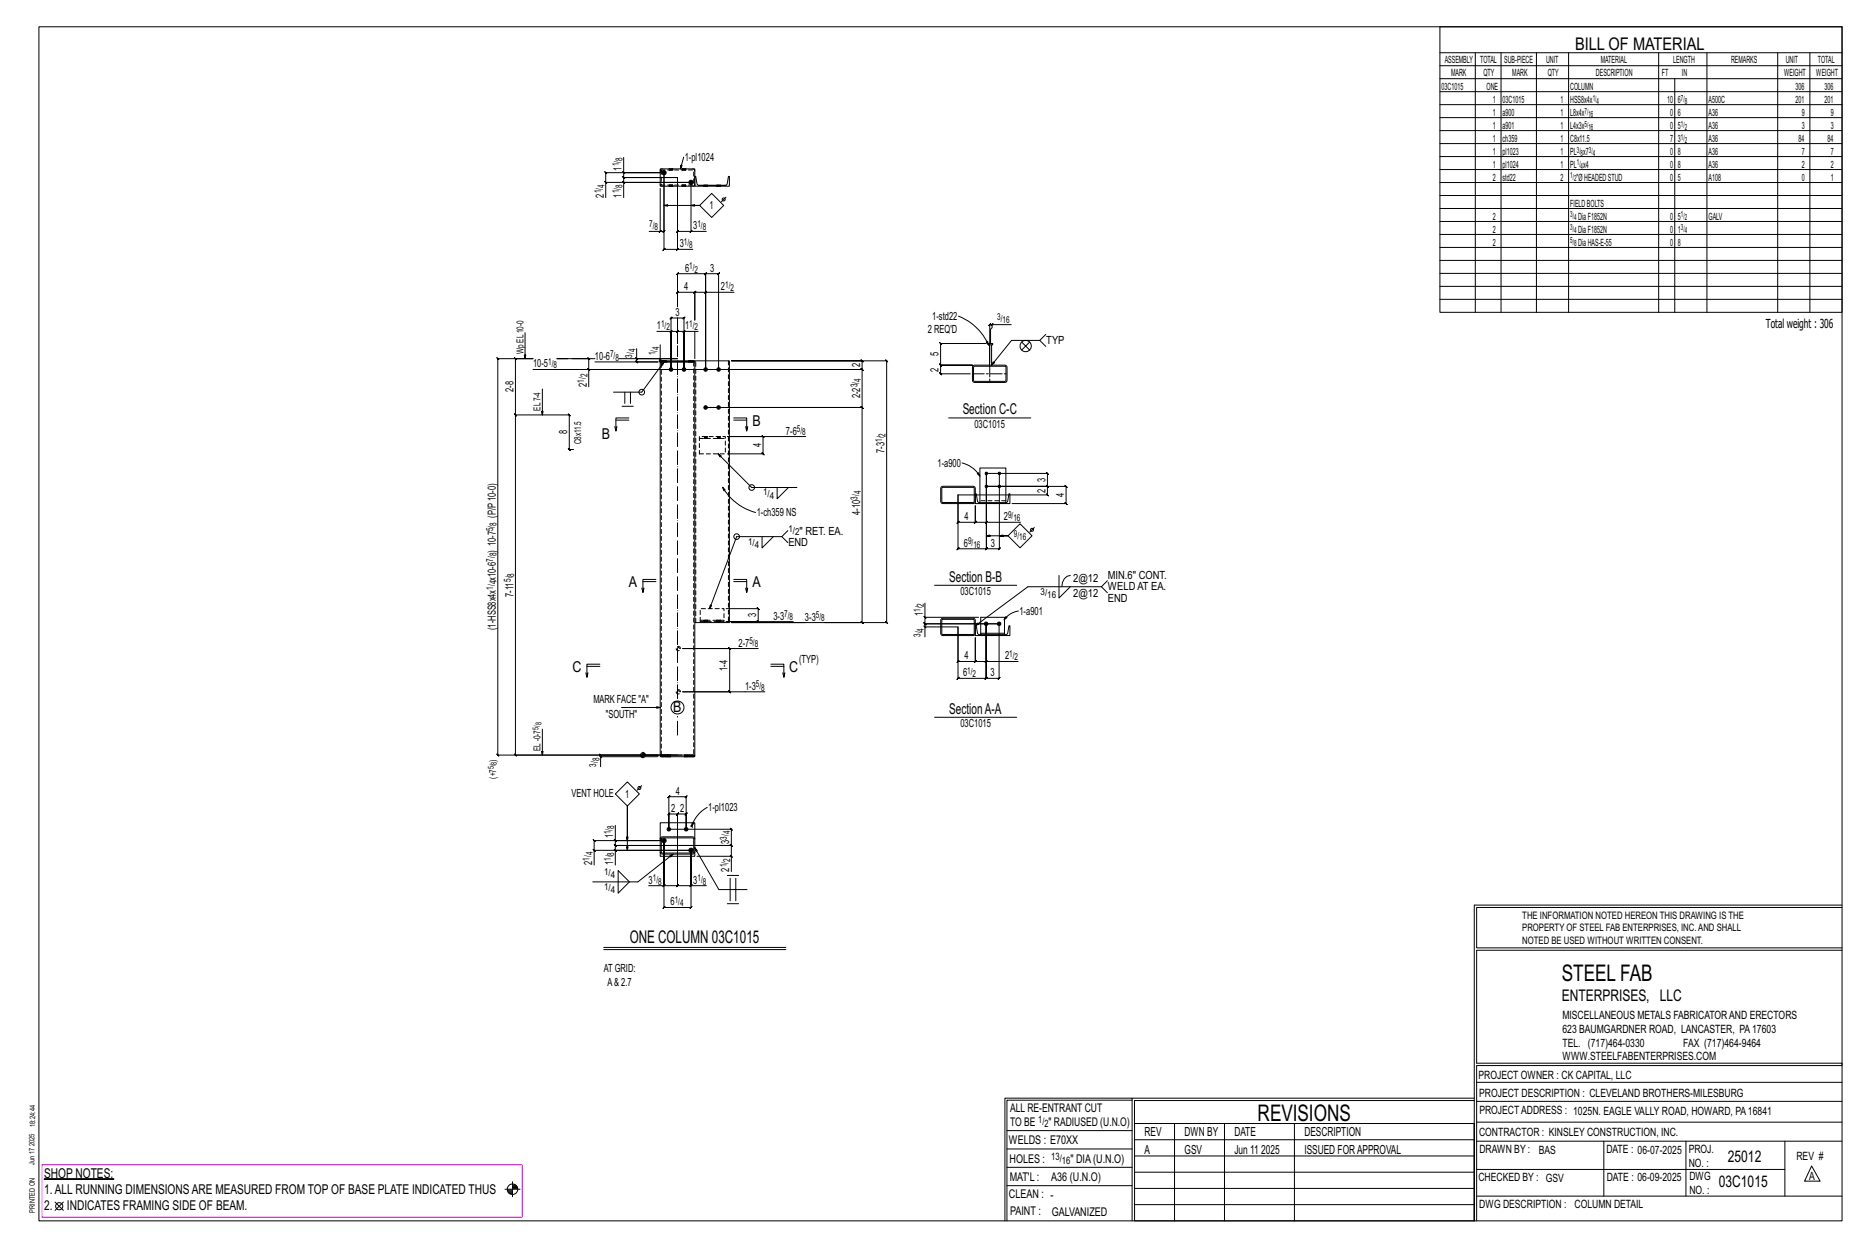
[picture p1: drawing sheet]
<svg xmlns="http://www.w3.org/2000/svg" width="914mm" height="610mm" viewBox="0 0 914 610" stroke-linecap="round" stroke-linejoin="round" font-family="sans-serif">
<g fill="#000" stroke="#000" stroke-width=".49">
<path d="M22 577h34z"/>
<circle cx="325" cy="84" r="1.1"/>
<circle cx="338" cy="89" r="1.1"/>
<circle cx="328" cy="181" r=".9"/>
<circle cx="335" cy="181" r=".9"/>
<circle cx="345" cy="199" r=".9"/>
<circle cx="345" cy="181" r=".9"/>
<circle cx="352" cy="181" r=".9"/>
<circle cx="352" cy="199" r=".9"/>
<circle cx="483" cy="238" r=".6"/>
<circle cx="483" cy="232" r=".6"/>
<circle cx="489" cy="238" r=".6"/>
<circle cx="489" cy="232" r=".6"/>
<circle cx="483" cy="305" r=".9"/>
<circle cx="489" cy="305" r=".9"/>
<circle cx="325" cy="411" r="1.1"/>
<circle cx="327" cy="406" r=".9"/>
<circle cx="336" cy="406" r=".9"/>
<circle cx="338" cy="416" r="1.1"/>
</g>
<g fill="none" stroke="#000" stroke-width=".49">
<path d="M19 13h883v584h-883zM705 13h197v140h-197zM705 26h197M705 32h197M705 39h197M722 26v127M735 26v127M752 26v127M768 26v127M812 26v127M820 39v114M836 26v127"/>
<path d="M870 26v127M886 26v127M705 45h197M705 51h197M705 58h197M305 77v7h20h-28h-1l1 1v-1v5M335 77l-2 6M705 64h197M705 70h197M705 77h197M296 89l1 1zM297 97v-8h41h-33v8"/>
<path d="M305 89l1 1zM305 84l1 1zM305 89v-2h1l-1-1v1h27v26l-1 1 1-1h6M305 84v3v-1l1 1h-1h27v35h7M323 83h17v8h-17zM323 92v21h-5M328 83h.1M328 91h.1M329 83h.1M329 91h.1M334 83h.1M334 91h.1"/>
<path d="M336 83h.1M336 91h.1M338 89v24h8M340 86h1v4l1 1h13l2-5v5h-17zM345 91h.1M346 91h.1M348 95l6 6-6 5-6-5zM351 91h.1M353 91h.1M355 96l-2 3M705 83h197M705 89h197"/>
<path d="M705 96h197M323 114l1-1zM323 113h2v1l1-1h-1v-29v38l1-1-1 1h7M325 101h17h-4M339 113l-1 1zM705 102h197M705 108h197M705 115h197M332 122v-1l-1 1zM705 121h197M705 127h197M705 134h197"/>
<path d="M345 143l1-1zM345 143h-5l1-1-1 1v14v-14l1-1-1 1h-8v-1l-1 1h1v7v-16h-1l1-1v1h13l1-1-1 1v47v-47l1-1-1 1h7h-1l1-1v1v47M359 143h-14v38M469 155a27 27 0 0 1 15 14M485 159l1-1zM486 159h-2l1-1-1 1v19M495 159h-9v1l-1 1v7M705 140h197M705 146h197M257 163v12M278 175h-5h18M280 175h8l1 1-1-1v6"/>
<path d="M311 175l1 1zM312 171v4h20h-29M312 175v2h-1l1 1v-1h10h-31M322 162h6v19v-25l1-1-1 1h7h-1l1-1v1v25v-19h7M323 175l1 1zM323 176v1l1 1-1-1v192M323 169v8M323 177h17h-17zM324 177h.1M324 177h15M325 177l-11 15h-14M326 177h.1"/>
<path d="M328 162h4l-1 1 1-1v6v-12v12v-6l-1 1 1-1h3M329 162l-1 1zM335 162l-1 1zM337 177h.1M339 177h.1M340 177h17v128h-17zM340 162v13zM476 179h16l1 1v6l-1 1h-15l-1-1zM477 179h15v7l-15 1zM483 167l1 2zM483 168h-23l1 1-1-1v11v-1l1 1h-1h16h-16v-1l1 1h-1v4v-1l1 1h-1h15M484 168h2v1h-2z"/>
<path d="M484 169v10M500 167l2 2 2-2M500 171l2-2 2 2M509 167l3 2M512 164l-3 3h-14l-10 12 1-2 1 1-2 1v-10M261 181h74h-47v8M265 190v13M288 180l1 1zM304 199h6M306 192v5M309 192v5M328 181h94h1l-1-1v1v-4h1l-1-1v1h-64h76v-1l1 1h-1v128v-1l1 1h-1h-30h18h1l-1-1v1v-106l1 1-1-1h-77h77l1 1-1-1v-18h1l-1-1v1z"/>
<path d="M252 202l1 1zM252 203v-28l1 1-1-1h9h-17h-1l1 1v-1v194h-1l1 1v-1h88M281 220h-2l-1-1 1 1v-17l-1-1 1 1h-27v-1l1 1h-1v166l1 1-1-1h82M301 209v2M301 206h7M308 204h-7v7l1-2M345 214h.1M345 215h.1M346 214h.1M346 215h.1M351 214h.1M351 215h.1"/>
<path d="M352 214h.1M352 215h.1M359 204h7v7v-2M359 206h7M365 209l1 2M394 214h-38h18l-1-1 1 1v8h-1l1 1v-1h-18M464 204h41M352 222l16 17h22M354 238l1 2h-1zM354 238a27 27 0 0 0 16 13M380 239v5l6-5M461 238h16v1v7h-1h-15l-1-1z"/>
<path d="M461 239l16-1v8h-16zM471 226a14 14 0 0 1 9 7M478 232l1-1 1 2zM483 232h30l-1-1 1 1v6l-1-1 1 1h-30h30l-1-1 1 1v4h-1l1 1v-1h-44M489 232v36h1l-1 1v-1h-6l-1 1 1-1v-36v36l-1 1 1-1h-14l-1 1 1-1v-26M386 260l-3 3h-22l-14 35M469 242v14h-1l1-1v1h8l1-1-1 1v-9v9l1-1-1 1h6M477 242h1l1 3v1h14l1-4v4h-17zM480 246v-17h12v17M483 256v-1l-1 1zM495 246h27v1l-1-1h1v-8l-1-1 1 1h-39v18h17M506 258l-2 2"/>
<path d="M373 263v5l6-5M383 263l3 2M483 262h10h-4M493 262l6-6 6 6-6 6zM314 288l1 2M315 285h6M321 283h-6v7v-2M355 298h16v-1l1 1h-1v6l1 1-1-1h-16h33M359 283h7v7v-2M359 285h7M365 288l1 2M453 295v7h26"/>
<path d="M457 286h41M499 299a11 11 0 0 0-7 4M518 282v11l6-6M524 282a5 5 0 0 0-4 5M539 287l3 3M542 284l-3 3h-36l-26 19M340 305v64M345 303h.1M345 304h.1M346 303h.1M346 304h.1M351 303h.1"/>
<path d="M351 304h.1M353 303h.1M353 304h.1M358 305h36zM358 305h46M371 317h-37h23l1 1-1-1v21l1 1-1-1h-23h40M452 306l1 1zM452 302l1 1zM453 312v-5h16v17h-1l1-1v1h8l1-1-1 1v-12v12l1-1-1 1h6M453 302v3h-1l1 1v-1h36M461 303h16v1v6l-1 1h-15l-1-1zM461 303h16v7h-16z"/>
<path d="M477 306h1l1 4h14l1-4v5h-17zM480 310h12M480 310v-8h12v8M483 305v19h15M489 305v27l1-1-1 1h-6v-1l-1 1h1v-27v27v-1l-1 1h1h-14v-1l-1 1h1v-25M489 305h-36h-1l1 1v-1v2M492 302h1l-1 1zM287 329v2M287 326h7M294 325h-7v6l1-2M377 325h7v6v-2M377 326h7"/>
<path d="M383 329l1 2M483 324v-1l-1 1zM265 357v12M304 346h19M457 351h41M293 370l1 1zM313 369h9h-28h-1l1 1v-1v1M314 370h1M315 368v3M315 369h1M315 368h.1M322 370h-28v5"/>
<path d="M323 369h17v1h-17zM324 369h.1M324 370h.1M326 369h.1M326 370h.1M327 369h.1M327 370h.1M328 369h.1M328 370h.1M335 369h.1M335 370h.1M337 369h.1"/>
<path d="M337 370h.1M339 369h.1M339 370h.1M301 388l6-5 6 5-6 6zM314 384l-2 3M327 390l1-1-1 1h9h-1l1-1v1v16v-8l-1 1 1-1h-4l-1 1 1-1v16v-16l-1 1 1-1h-5h1l-1 1v-1v8zM346 395a16 16 0 0 0-7 9M290 416l1 1zM301 411l1 1zM301 416l1 1zM301 404v7h24h-34h-1l1 1v-1v5M301 411v3v-1l1 1h-1h31"/>
<path d="M307 411v-17v22M323 410v-7h17v15h-16l-1-1v-7l1-1h15l1 1M323 417v2h17v-2M324 410h15l1 7h-16zM327 406h31l-1-1 1 1v8l-1-1 1 1h-26M329 418l-17 13h-22M332 414h26l-1-1 1 1v5M332 414v19l-1 1 1-1h6M332 414v19l-1 1 1-1h-7M332 414h-31v-1l1 1h-1v2M338 404h1M339 404v1"/>
<path d="M339 403v1zM340 415l12 20h14M341 419h17v7M357 418l1 1zM291 423v-7h47h-37v7M303 426l5 5-5 6zM318 433h7v-22v33l1-1-1 1h13l1-1-1 1v-28v17h8M325 434l1-1zM338 433h1l-1 1zM356 428h6M357 430v11M360 430v11"/>
<path d="M356 442h6M722 443v154M722 443h180M902 444h-179v20h179M296 464h89M296 465h89M902 465h-179v55h179v1h-179v76M554 538h-61v59M554 537h168M722 538h-167v13M723 539h179M723 530h179"/>
<path d="M493 553h61M555 550h167v47h-167zM555 558h167M575 550v47M599 550v47M634 550v47M723 549h179M723 558h179M785 558v27M825 558v27M874 558v27M251 578v8"/>
<path d="M251 580h1M493 571h61M493 562h61M555 573h167M555 566h167M723 572h151M887 570l4 8h-8zM27 588l4 4M31 588l-4 4M247 582h8M248 582h3M248 583h3"/>
<path d="M249 583h2M249 584h2M251 581h2M251 580h2M492 597v-60h62v60M493 580h61M555 589h167M555 581h167M723 585h179"/>
<circle cx="354" cy="98" r=".7"/>
<circle cx="502" cy="169" r="2.8"/>
<circle cx="314" cy="192" r="1.4"/>
<circle cx="368" cy="239" r="1.4"/>
<circle cx="505" cy="259" r=".7"/>
<circle cx="361" cy="263" r="1.4"/>
<circle cx="332" cy="346" r="3"/>
<circle cx="315" cy="369" r="1.2"/>
<circle cx="313" cy="386" r=".7"/>
<circle cx="29" cy="590" r="1.8"/>
<circle cx="251" cy="582" r="2.6"/>
</g>
<path d="M21 570h235v26h-235z" fill="none" stroke="#f0f" stroke-width=".5"/>
<g fill="none" stroke="#000" stroke-width=".49" stroke-dasharray="2 1.4">
<path d="M323 90l1 1M324 84h-1M324 83h15l1 7-16 1zM324 83h-1l1 1M328 91h.1M328 83h.1M328 91h1M328 83h1zM329 91h.1M329 83h.1M334 91h.1M334 83h.1"/>
<path d="M334 91h1zM335 91h.1M335 83h.1M335 83h-1M335 91h1M336 83h.1M336 91h.1M339 91l1-1M340 84l-1-1M345 91h.1M345 91h1M346 91h.1"/>
<path d="M351 91h.1M351 91h1zM352 91h.1M352 91h1M353 91h.1M324 177h.1M325 177h.1M325 177h1M326 177h.1M337 177h.1M338 177h.1M338 177h1"/>
<path d="M339 177h.1M340 177v192M357 177v128M342 214h13v8h-13zM342 215h13M345 214v1M345 214h.1M346 214v1zM346 214l-1 1M346 215h-1M346 214v1M346 214h.1"/>
<path d="M346 215h.1M346 215v-1M351 214v1M351 214h.1M352 214l-1 1M352 214v1zM352 215h.1M352 214v1M352 214h.1M352 215v-1M492 245h-12M343 298h11v6h-11z"/>
<path d="M341 305v-128M345 303h.1M345 303v1M345 304h.1M345 304v-1M345 303v1zM345 304l1-1M345 303h1M346 304v-1M346 304h.1M351 303h.1M351 303v1"/>
<path d="M351 304h.1M351 304v-1M351 303l1 1zM352 304v-1M352 303h.1M352 304l1-1M353 304v-1M353 304h.1M354 303h-11M324 369v-192M324 369v1M324 369h.1"/>
<path d="M325 369l-1 1M325 369v1zM325 370h.1M325 369v1M326 369v1M326 369h.1M326 370h.1M326 370v-1M327 369v1M327 369h.1M327 369l1 1zM327 370h.1"/>
<path d="M328 369v1M328 369h.1M328 370h.1M328 370v-1M335 369v1M335 369h.1M336 369l-1 1M336 369v1zM336 370h.1M336 369v1M337 369h.1M337 370h.1"/>
<path d="M337 370v-1M337 369v1M338 369l-1 1M338 369l1 1zM338 369v1M338 370h.1M339 369v1M339 369h.1M339 370h.1M339 370v-1M323 410h1z"/>
<circle cx="332" cy="317" r=".5"/>
<circle cx="332" cy="317" r="1.1"/>
<circle cx="332" cy="338" r=".5"/>
<circle cx="332" cy="338" r="1.1"/>
</g>
<path d="M332 360v-10M332 342v-173" fill="none" stroke="#000" stroke-width=".49" stroke-dasharray="6.8 1 0 1"/>
<path d="M484 179v8M476 183h17" fill="none" stroke="#000" stroke-width=".49" stroke-dasharray="5.8 1 1 1"/>
<g font-size="11.2">
<text x="764" y="480">STEEL FAB</text>
<text x="616" y="548">REVISIONS</text>
</g>
<g font-size="8.6">
<text x="771" y="24">BILL OF MATERIAL</text>
<text x="308" y="462">ONE COLUMN 03C1015</text>
</g>
<g font-size="7.9">
<text x="765" y="490">ENTERPRISES, LLC</text>
<text x="846" y="569">25012</text>
<text x="841" y="581">03C1015</text>
</g>
<g font-size="7.3">
<text x="471" y="203">Section C-C</text>
<text x="368" y="208">B</text>
<text x="295" y="215">B</text>
<text x="308" y="287">A</text>
<text x="368" y="287">A</text>
<text x="465" y="285">Section B-B</text>
<text x="280" y="329">C</text>
<text x="386" y="329">C</text>
<text x="330" y="349">B</text>
<text x="465" y="349">SectionA-A</text>
</g>
<g font-size="6.6">
<text x="22" y="576">SHOP NOTES:</text>
<text x="22" y="584">1.ALL RUNNING DIMENSIONSARE MEASURED FROM TOP OF BASE PLATE INDICATED THUS</text>
<text x="22" y="592">2.</text>
<text x="33" y="592">INDICATES FRAMING SIDE OF BEAM.</text>
</g>
<g font-size="6.1">
<text x="864" y="161">Total weight : 306</text>
<text x="560" y="556">REV</text>
<text x="580" y="556">DWN BY</text>
<text x="604" y="556">DATE</text>
<text x="639" y="556">DESCRIPTION</text>
<text x="560" y="564">A</text>
<text x="580" y="564">GSV</text>
<text x="604" y="564">Jun 11</text>
<text x="617" y="564">2025</text>
<text x="639" y="564">ISSUED FORAPPROVAL</text>
</g>
<g font-size="5.9">
<text x="494" y="560">WELDS : E70XX</text>
<text x="494" y="569">HOLES :</text>
<text x="524" y="569">&quot; DIA(U.N.O)</text>
<text x="494" y="578">MAT'L :</text>
<text x="515" y="578">A36 (U.N.O)</text>
<text x="494" y="586">CLEAN : -</text>
<text x="495" y="595">PAINT :</text>
<text x="515" y="595">GALVANIZED</text>
</g>
<g font-size="5.8">
<text x="494" y="544">ALL RE-ENTRANT CUT</text>
<text x="494" y="551">TO BE</text>
<text x="513" y="551">&quot; RADIUSED (U.N.O)</text>
</g>
<g font-size="5.6">
<text x="765" y="499">MISCELLANEOUS METALS FABRICATORAND ERECTORS</text>
<text x="765" y="505">623 BAUMGARDNER ROAD, LANCASTER, PA17603</text>
<text x="765" y="512">TEL. (717)464-0330</text>
<text x="824" y="512">FAX (717)464-9464</text>
<text x="765" y="519">WWW.STEELFABENTERPRISES.COM</text>
<text x="724" y="528">PROJECT OWNER : CK CAPITAL, LLC</text>
<text x="724" y="537">PROJECT DESCRIPTION : CLEVELAND BROTHERS-MILESBURG</text>
<text x="724" y="545">PROJECTADDRESS : 1025N. EAGLE VALLY ROAD, HOWARD, PA16841</text>
<text x="724" y="556">CONTRACTOR : KINSLEY CONSTRUCTION, INC.</text>
<text x="724" y="564">DRAWN BY :</text>
<text x="753" y="564">BAS</text>
<text x="786" y="564">DATE : 06-07-2025</text>
<text x="827" y="564">PROJ.</text>
<text x="879" y="568">REV #</text>
<text x="827" y="571">NO. :</text>
<text x="724" y="578">CHECKED BY : GSV</text>
<text x="787" y="578">DATE : 06-09-2025</text>
<text x="827" y="578">DWG</text>
<text x="886" y="578">A</text>
<text x="827" y="584">NO. :</text>
<text x="724" y="591">DWG DESCRIPTION : COLUMN DETAIL</text>
</g>
<g font-size="5.5">
<text x="304" y="83" transform="rotate(-90 304 83)">1</text>
<text x="335" y="79">1-pl1024</text>
<text x="296" y="97" transform="rotate(-90 296 97)">2</text>
<text x="304" y="97" transform="rotate(-90 304 97)">1</text>
<text x="347" y="102">1</text>
<text x="339" y="112">3</text>
<text x="333" y="121">3</text>
<text x="335" y="133">6</text>
<text x="348" y="133">3</text>
<text x="335" y="142">4</text>
<text x="353" y="142">2</text>
<text x="331" y="155">3</text>
<text x="322" y="161">1</text>
<text x="335" y="161">1</text>
<text x="456" y="157">1-std22</text>
<text x="454" y="163">2 REQ'D</text>
<text x="512" y="168">TYP</text>
<text x="261" y="180">10-5</text>
<text x="291" y="176">10-6</text>
<text x="421" y="180" transform="rotate(-90 421 180)">2</text>
<text x="459" y="174" transform="rotate(-90 459 174)">5</text>
<text x="459" y="182" transform="rotate(-90 459 182)">2</text>
<text x="251" y="192" transform="rotate(-90 251 192)">2-8</text>
<text x="287" y="189" transform="rotate(-90 287 189)">2</text>
<text x="421" y="195" transform="rotate(-90 421 195)">2-2</text>
<text x="477" y="209">03C1015</text>
<text x="278" y="212" transform="rotate(-90 278 212)">8</text>
<text x="385" y="213">7-6</text>
<text x="373" y="219" transform="rotate(-90 373 219)">4</text>
<text x="433" y="222" transform="rotate(-90 433 222)">7-3</text>
<text x="459" y="228">1-a900</text>
<text x="512" y="236" transform="rotate(-90 512 236)">3</text>
<text x="512" y="241" transform="rotate(-90 512 241)">2</text>
<text x="521" y="243" transform="rotate(-90 521 243)">4</text>
<text x="421" y="252" transform="rotate(-90 421 252)">4-10</text>
<text x="243" y="253" transform="rotate(-90 243 253)">(P/P10-0)</text>
<text x="370" y="253">1-ch359 NS</text>
<text x="472" y="255">4</text>
<text x="491" y="255">2</text>
<text x="391" y="262">&quot; RET. EA.</text>
<text x="386" y="267">END</text>
<text x="472" y="267">6</text>
<text x="485" y="267">3</text>
<text x="243" y="270" transform="rotate(-90 243 270)">) 10-7</text>
<text x="243" y="284" transform="rotate(-90 243 284)">x10-6</text>
<text x="525" y="285">2@12</text>
<text x="542" y="283">MIN.6&quot; CONT.</text>
<text x="251" y="292" transform="rotate(-90 251 292)">7-11</text>
<text x="470" y="291">03C1015</text>
<text x="525" y="292">2@12</text>
<text x="542" y="289">WELD AT EA.</text>
<text x="542" y="294">END</text>
<text x="370" y="302" transform="rotate(-90 370 302)">3</text>
<text x="379" y="303">3-3</text>
<text x="394" y="304">3-3</text>
<text x="452" y="301" transform="rotate(-90 452 301)">1</text>
<text x="499" y="301">1-a901</text>
<text x="243" y="308" transform="rotate(-90 243 308)">(1-HSS8x4x</text>
<text x="361" y="316">2-7</text>
<text x="472" y="323">4</text>
<text x="492" y="323">2</text>
<text x="356" y="328" transform="rotate(-90 356 328)">1-4</text>
<text x="391" y="324">(TYP)</text>
<text x="471" y="331">6</text>
<text x="485" y="331">3</text>
<text x="365" y="337">1-3</text>
<text x="290" y="344">MARK FACE &quot;A&quot;</text>
<text x="296" y="351">&quot;SOUTH&quot;</text>
<text x="470" y="356">03C1015</text>
<text x="280" y="390">VENT HOLE</text>
<text x="331" y="389">4</text>
<text x="306" y="390">1</text>
<text x="329" y="397">2</text>
<text x="333" y="397">2</text>
<text x="347" y="397">1-pl1023</text>
<text x="300" y="410" transform="rotate(-90 300 410)">1</text>
<text x="357" y="413" transform="rotate(-90 357 413)">3</text>
<text x="290" y="423" transform="rotate(-90 290 423)">2</text>
<text x="300" y="423" transform="rotate(-90 300 423)">1</text>
<text x="357" y="426" transform="rotate(-90 357 426)">2</text>
<text x="318" y="432">3</text>
<text x="339" y="432">3</text>
<text x="328" y="443">6</text>
<text x="296" y="476">AT GRID:</text>
<text x="297" y="482">A&amp; 2.7</text>
</g>
<g font-size="5">
<text x="745" y="450">THE INFORMATION NOTED HEREON THIS DRAWING IS THE</text>
<text x="745" y="456">PROPERTY OF STEEL FAB ENTERPRISES, INC.AND SHALL</text>
<text x="745" y="462">NOTED BE USED WITHOUT WRITTEN CONSENT.</text>
<text x="508" y="550">1/</text>
<text x="511" y="551">2</text>
<text x="515" y="568">13/</text>
<text x="520" y="570">16</text>
</g>
<g font-size="4.9">
<text x="707" y="31">ASSEMBLY</text>
<text x="725" y="31">TOTAL</text>
<text x="736" y="31">SUB-PIECE</text>
<text x="757" y="31">UNIT</text>
<text x="784" y="31">MATERIAL</text>
<text x="819" y="31">LENGTH</text>
<text x="847" y="31">REMARKS</text>
<text x="874" y="31">UNIT</text>
<text x="890" y="31">TOTAL</text>
<text x="710" y="37">MARK</text>
<text x="726" y="37">QTY</text>
<text x="740" y="37">MARK</text>
<text x="758" y="37">QTY</text>
<text x="781" y="37">DESCRIPTION</text>
<text x="814" y="37">FT</text>
<text x="823" y="37">IN</text>
<text x="873" y="37">WEIGHT</text>
<text x="889" y="37">WEIGHT</text>
<text x="706" y="44">03C1015</text>
<text x="728" y="44">ONE</text>
<text x="769" y="44">COLUMN</text>
<text x="879" y="44">306</text>
<text x="893" y="44">306</text>
<text x="731" y="50">1</text>
<text x="736" y="50">03C1015</text>
<text x="764" y="50">1</text>
<text x="769" y="50">HSS8x4x</text>
<text x="816" y="50">10</text>
<text x="821" y="50">6</text>
<text x="836" y="50">A500C</text>
<text x="879" y="50">201</text>
<text x="893" y="50">201</text>
<text x="731" y="57">1</text>
<text x="736" y="57">a900</text>
<text x="764" y="57">1</text>
<text x="769" y="57">L8x4x</text>
<text x="818" y="57">0</text>
<text x="821" y="57">6</text>
<text x="836" y="57">A36</text>
<text x="882" y="57">9</text>
<text x="896" y="57">9</text>
<text x="731" y="63">1</text>
<text x="736" y="63">a901</text>
<text x="764" y="63">1</text>
<text x="769" y="63">L4x3x</text>
<text x="818" y="63">0</text>
<text x="821" y="63">5</text>
<text x="836" y="63">A36</text>
<text x="882" y="63">3</text>
<text x="896" y="63">3</text>
<text x="731" y="69">1</text>
<text x="736" y="69">ch359</text>
<text x="764" y="69">1</text>
<text x="769" y="69">C8x11.5</text>
<text x="818" y="69">7</text>
<text x="821" y="69">3</text>
<text x="836" y="69">A36</text>
<text x="880" y="69">84</text>
<text x="895" y="69">84</text>
<text x="731" y="76">1</text>
<text x="736" y="76">pl1023</text>
<text x="764" y="76">1</text>
<text x="769" y="76">PL x7</text>
<text x="818" y="76">0</text>
<text x="821" y="76">8</text>
<text x="836" y="76">A36</text>
<text x="882" y="76">7</text>
<text x="896" y="76">7</text>
<text x="731" y="82">1</text>
<text x="736" y="82">pl1024</text>
<text x="764" y="82">1</text>
<text x="769" y="82">PL x4</text>
<text x="818" y="82">0</text>
<text x="821" y="82">8</text>
<text x="836" y="82">A36</text>
<text x="882" y="82">2</text>
<text x="896" y="82">2</text>
<text x="731" y="88">2</text>
<text x="736" y="88">std22</text>
<text x="764" y="88">2</text>
<text x="772" y="88">&quot;ØHEADEDSTUD</text>
<text x="818" y="88">0</text>
<text x="821" y="88">5</text>
<text x="836" y="88">A108</text>
<text x="882" y="88">0</text>
<text x="896" y="88">1</text>
<text x="769" y="101">FIELDBOLTS</text>
<text x="731" y="107">2</text>
<text x="772" y="107">DiaF1852N</text>
<text x="818" y="107">0</text>
<text x="821" y="107">5</text>
<text x="836" y="107">GALV</text>
<text x="731" y="114">2</text>
<text x="772" y="114">DiaF1852N</text>
<text x="818" y="114">0</text>
<text x="821" y="114">1</text>
<text x="731" y="120">2</text>
<text x="772" y="120">DiaHAS-E-55</text>
<text x="818" y="120">0</text>
<text x="821" y="120">8</text>
</g>
<g font-size="4.7">
<text x="303" y="81" transform="rotate(-90 303 81)">1/</text>
<text x="305" y="79" transform="rotate(-90 305 79)">8</text>
<text x="294" y="95" transform="rotate(-90 294 95)">1/</text>
<text x="296" y="92" transform="rotate(-90 296 92)">4</text>
<text x="303" y="95" transform="rotate(-90 303 95)">1/</text>
<text x="305" y="92" transform="rotate(-90 305 92)">8</text>
<text x="318" y="111">7/</text>
<text x="320" y="113">8</text>
<text x="341" y="111">1/</text>
<text x="344" y="113">8</text>
<text x="335" y="120">1/</text>
<text x="337" y="121">8</text>
<text x="337" y="132">1/</text>
<text x="340" y="133">2</text>
<text x="355" y="141">1/</text>
<text x="358" y="142">2</text>
<text x="324" y="160">1/</text>
<text x="326" y="162">2</text>
<text x="337" y="160">1/</text>
<text x="340" y="162">2</text>
<text x="488" y="157">3/</text>
<text x="491" y="158">16</text>
<text x="256" y="173" transform="rotate(-90 256 173)">Wp EL10-0</text>
<text x="311" y="172" transform="rotate(-90 311 172)">4</text>
<text x="321" y="174" transform="rotate(-90 321 174)">1/</text>
<text x="323" y="171" transform="rotate(-90 323 171)">4</text>
<text x="268" y="179">1/</text>
<text x="299" y="175">7/</text>
<text x="301" y="176">8</text>
<text x="309" y="175" transform="rotate(-90 309 175)">3/</text>
<text x="271" y="180">8</text>
<text x="288" y="185" transform="rotate(-90 288 185)">2</text>
<text x="286" y="187" transform="rotate(-90 286 187)">1/</text>
<text x="420" y="190" transform="rotate(-90 420 190)">3/</text>
<text x="421" y="187" transform="rotate(-90 421 187)">4</text>
<text x="265" y="201" transform="rotate(-90 265 201)">EL7-4</text>
<text x="390" y="211">5/</text>
<text x="393" y="213">8</text>
<text x="433" y="214" transform="rotate(-90 433 214)">2</text>
<text x="284" y="217" transform="rotate(-90 284 217)">C8x11.5</text>
<text x="432" y="216" transform="rotate(-90 432 216)">1/</text>
<text x="374" y="242">1/</text>
<text x="377" y="244">4</text>
<text x="420" y="245" transform="rotate(-90 420 245)">3/</text>
<text x="421" y="242" transform="rotate(-90 421 242)">4</text>
<text x="243" y="257" transform="rotate(-90 243 257)">8</text>
<text x="493" y="253">9/</text>
<text x="496" y="255">16</text>
<text x="241" y="260" transform="rotate(-90 241 260)">5/</text>
<text x="386" y="260">1/</text>
<text x="389" y="262">2</text>
<text x="496" y="263">9/</text>
<text x="366" y="266">1/</text>
<text x="369" y="268">4</text>
<text x="474" y="266">9/</text>
<text x="476" y="268">16</text>
<text x="499" y="264">16</text>
<text x="241" y="275" transform="rotate(-90 241 275)">7/</text>
<text x="243" y="272" transform="rotate(-90 243 272)">8</text>
<text x="243" y="286" transform="rotate(-90 243 286)">4</text>
<text x="250" y="285" transform="rotate(-90 250 285)">5/</text>
<text x="252" y="282" transform="rotate(-90 252 282)">8</text>
<text x="241" y="288" transform="rotate(-90 241 288)">1/</text>
<text x="509" y="291">3/</text>
<text x="513" y="293">16</text>
<text x="451" y="299" transform="rotate(-90 451 299)">1/</text>
<text x="452" y="297" transform="rotate(-90 452 297)">2</text>
<text x="384" y="302">7/</text>
<text x="387" y="304">8</text>
<text x="399" y="302">5/</text>
<text x="402" y="304">8</text>
<text x="451" y="312" transform="rotate(-90 451 312)">3/</text>
<text x="452" y="309" transform="rotate(-90 452 309)">4</text>
<text x="367" y="315">5/</text>
<text x="369" y="317">8</text>
<text x="494" y="321">1/</text>
<text x="497" y="323">2</text>
<text x="473" y="330">1/</text>
<text x="476" y="331">2</text>
<text x="370" y="336">5/</text>
<text x="373" y="338">8</text>
<text x="265" y="367" transform="rotate(-90 265 367)">EL-0-7</text>
<text x="243" y="373" transform="rotate(-90 243 373)">)</text>
<text x="292" y="375" transform="rotate(-90 292 375)">3/</text>
<text x="293" y="372" transform="rotate(-90 293 372)">8</text>
<text x="243" y="381" transform="rotate(-90 243 381)">(+7</text>
<text x="301" y="406" transform="rotate(-90 301 406)">8</text>
<text x="299" y="408" transform="rotate(-90 299 408)">1/</text>
<text x="356" y="411" transform="rotate(-90 356 411)">3/</text>
<text x="357" y="408" transform="rotate(-90 357 408)">4</text>
<text x="290" y="419" transform="rotate(-90 290 419)">4</text>
<text x="301" y="419" transform="rotate(-90 301 419)">8</text>
<text x="289" y="421" transform="rotate(-90 289 421)">1/</text>
<text x="299" y="421" transform="rotate(-90 299 421)">1/</text>
<text x="356" y="424" transform="rotate(-90 356 424)">1/</text>
<text x="357" y="422" transform="rotate(-90 357 422)">2</text>
<text x="296" y="428">1/</text>
<text x="299" y="430">4</text>
<text x="320" y="431">1/</text>
<text x="341" y="431">1/</text>
<text x="296" y="435">1/</text>
<text x="299" y="437">4</text>
<text x="322" y="433">8</text>
<text x="344" y="433">8</text>
<text x="330" y="442">1/</text>
<text x="333" y="443">4</text>
</g>
<g font-size="4.2">
<text x="780" y="49">1/</text>
<text x="781" y="51">4</text>
<text x="823" y="49">7/</text>
<text x="825" y="51">8</text>
<text x="776" y="56">7/</text>
<text x="778" y="57">16</text>
<text x="776" y="62">5/</text>
<text x="778" y="63">16</text>
<text x="823" y="62">1/</text>
<text x="825" y="63">2</text>
<text x="823" y="68">1/</text>
<text x="825" y="70">2</text>
<text x="772" y="75">3/</text>
<text x="774" y="76">8</text>
<text x="778" y="75">3/</text>
<text x="780" y="76">4</text>
<text x="772" y="81">1/</text>
<text x="774" y="82">4</text>
<text x="769" y="87">1/</text>
<text x="770" y="89">2</text>
<text x="769" y="106">3/</text>
<text x="770" y="108">4</text>
<text x="823" y="106">1/</text>
<text x="825" y="108">2</text>
<text x="769" y="113">3/</text>
<text x="823" y="113">3/</text>
<text x="769" y="119">5/</text>
<text x="770" y="114">4</text>
<text x="825" y="114">4</text>
<text x="770" y="121">8</text>
</g>
<g font-size="4">
<text x="264" y="357" transform="rotate(-90 264 357)">5/</text>
<text x="265" y="355" transform="rotate(-90 265 355)">8</text>
<text x="242" y="376" transform="rotate(-90 242 376)">5/</text>
<text x="243" y="374" transform="rotate(-90 243 374)">8</text>
</g>
<g font-size="3.7">
<text x="17" y="551" transform="rotate(-90 17 551)">18:24:44</text>
<text x="17" y="561" transform="rotate(-90 17 561)">2025</text>
<text x="17" y="570" transform="rotate(-90 17 570)">Jun 17</text>
<text x="17" y="593" transform="rotate(-90 17 593)">PRINTED ON</text>
</g>
</svg>
